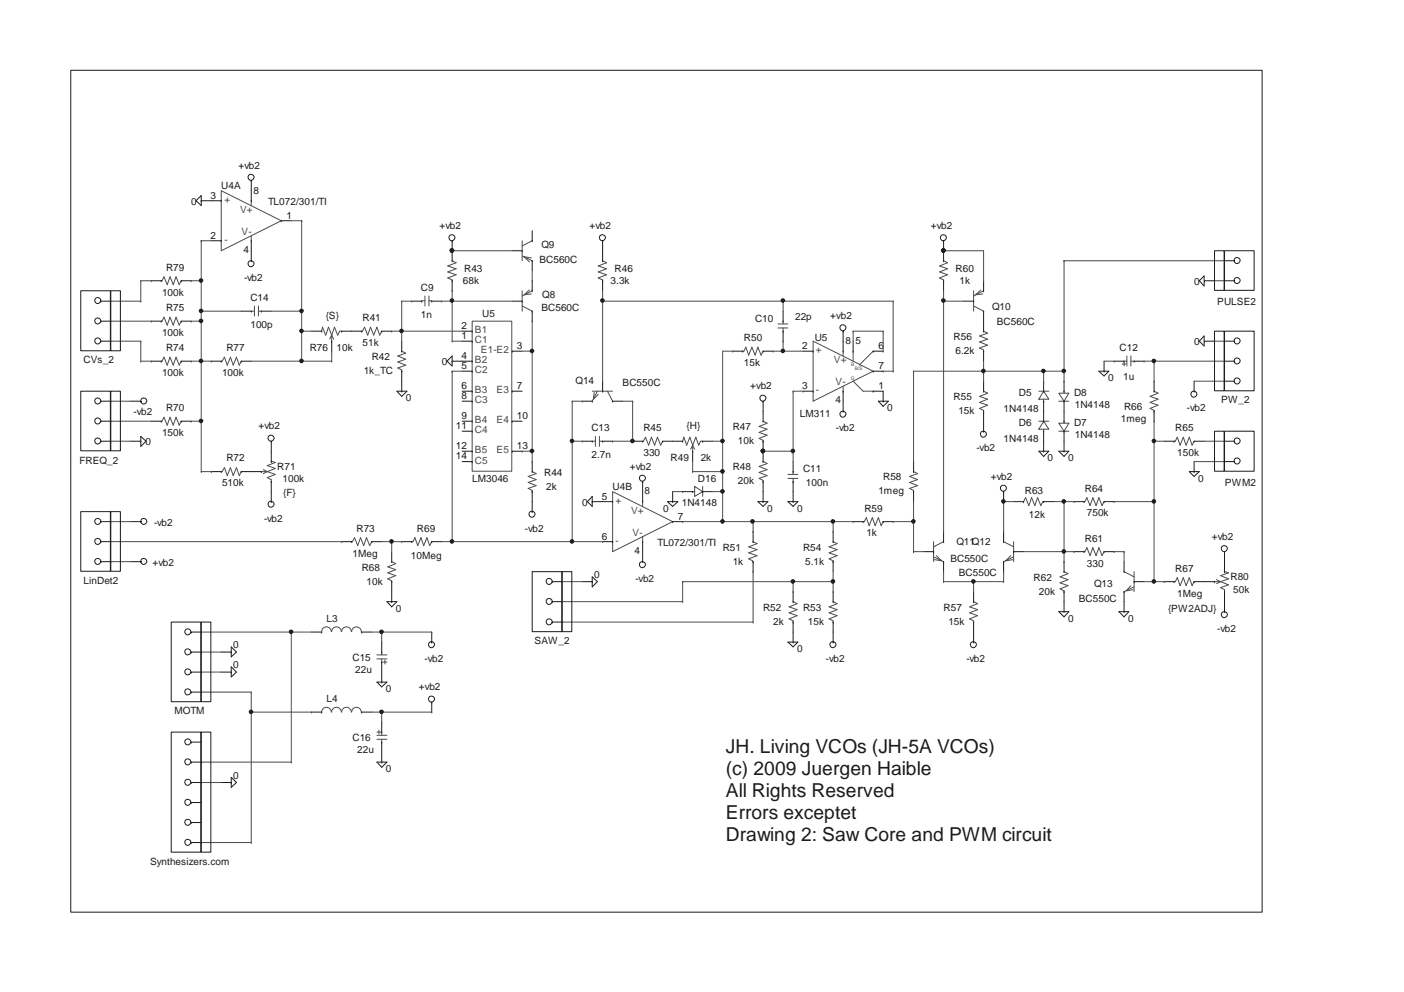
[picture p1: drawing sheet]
<svg xmlns="http://www.w3.org/2000/svg" width="297mm" height="210mm" viewBox="0 0 297 210" stroke-linecap="round" stroke-linejoin="round" font-family="sans-serif">
<g fill="none" stroke="#1b1b1b" stroke-width=".21">
<path d="M15 14.9h252v178.1h-252zM32 59.4h2.1M34.1 59.4h.1M38.3 59.4h.1M38.3 59.4h2.2M44.7 42.5h2.1M44.7 50.9h2.1M46.8 42.5h.1M46.8 50.9h.1M53.2 42.5h.1M53.2 50.9h.1M53.2 40.4v2.1"/>
<path d="M53.2 50.9v2.2M59.5 46.7h.1M59.5 46.7h2.1M95.7 55.2h.1M95.7 59.4h.1M95.7 53.1v2.1M95.7 59.4v2.1M108.4 53.1h2.1M110.5 53.1h.1M112.6 50.9h.1M112.6 55.2h.1M112.6 48.8v2.1"/>
<path d="M112.6 55.2v2.1M112.6 59.4v2.1M127.5 55.2h.1M127.5 59.4h.1M127.5 53.1v2.1M127.5 59.4v2.1M199.6 55.2h.1M199.6 59.4h.1M199.6 53.1v2.1M199.6 59.4v2.1M208.1 59.4v2.1M32 76.4h2.1"/>
<path d="M32 68h2.1M34.1 76.4h.1M34.1 68h.1M38.3 76.4h.1M38.3 68h.1M38.3 76.4h2.2M38.3 68h2.2M44.7 76.4h2.1M46.8 76.4h.1M51 76.4h.1M51 76.4h2.2M51 65.8h2.2"/>
<path d="M53.2 65.8h.1M55.3 65.8h.1M55.3 65.8h2.1M65.9 70.1h2.2M68.1 70.1h.1M70.2 72.2h.1M70.2 72.2v2.1M72.3 70.1h.1M72.3 70.1h4.2M76.5 70.1h.1M80.8 70.1h.1M80.8 70.1h2.1"/>
<path d="M85 74.3h.1M85 78.5h.1M85 72.2v2.1M85 78.5v4.3M87.1 63.7h2.1M89.2 63.7h.1M91.3 63.7h.1M91.3 63.7h2.2M94.6 76.4l1.1-1.1v2.1zM95.7 76.4h.1M95.7 76.4h4.2M97.8 70.1h2.1"/>
<path d="M97.8 72.2h2.1M97.8 78.5h2.1M99.9 70.1h.1M99.9 72.2h.1M99.9 76.4h.1M99.9 78.5h.1M108.4 74.3h.1M108.4 63.7h2.1M108.4 74.3h2.1M110.5 63.7h.1M112.6 65.8h.1M112.6 61.5h.1"/>
<path d="M112.6 65.8v2.2M155 74.3h2.1M157.1 74.3h.1M161.4 74.3h.1M161.4 74.3h2.2M165.7 70.1h.1M165.7 68h.1M165.7 65.8v2.2M165.7 70.1v2.1M169.9 74.3h2.1M172 74.3h.1M178.4 74.3h.1"/>
<path d="M178.4 72.2v2.1M180.5 74.3h.1M180.5 72.2v2.1M184.7 78.5h.1M184.7 74.3h.1M184.7 78.5h2.1M184.7 74.3h2.1M203.9 63.7h2.1M206 63.7h.1M208.1 70.1h.1M208.1 74.3h.1M208.1 65.8h.1"/>
<path d="M208.1 61.5h.1M208.1 65.8v4.3M208.1 74.3v2.1M235.7 76.4h2.1M237.8 76.4h.1M239.9 76.4h.1M239.9 76.4h2.1M32 89.1h2.1M34.1 89.1h.1M38.3 89.1h.1M38.3 89.1h2.2M44.7 99.8h2.1"/>
<path d="M46.8 99.8h.1M51 99.8h.1M51 99.8h4.3M55.3 99.8h.1M57.4 97.7h.1M57.4 95.5v2.2M84 82.8h2.1l-1.1 1.1zM85 82.8h.1M97.8 82.8h2.1M97.8 84.9h2.1M97.8 89.1h2.1M97.8 91.2h2.1"/>
<path d="M97.8 95.5h2.1M97.8 97.7h2.1M99.9 82.8h.1M99.9 84.9h.1M99.9 89.1h.1M99.9 91.2h.1M99.9 95.5h.1M99.9 97.7h.1M108.4 82.8h.1M108.4 89.1h.1M108.4 95.5h.1M108.4 82.8h2.1"/>
<path d="M108.4 89.1h2.1M108.4 95.5h2.1M112.6 99.8h.1M112.6 97.7v2.1M123.2 84.9h2.1M123.2 93.4h2.1M125.3 93.4h.1M125.3 84.9h.1M127.5 93.4h.1M127.5 82.8h.1M127.5 93.4h2.1M127.5 80.7v2.1"/>
<path d="M129.6 84.9h.1M129.6 84.9h2.1M133.8 93.4h2.2M136 93.4h.1M140.2 93.4h.1M140.2 93.4h4.2M144.4 93.4h.1M146.5 95.5h.1M146.5 95.5v2.2M148.7 93.4h.1M148.7 93.4h2.1M161.4 89.1h.1"/>
<path d="M161.4 93.4h.1M161.4 97.7h.1M161.4 87v2.1M161.4 93.4v4.3M167.8 99.8h.1M167.8 97.7v2.1M169.9 82.8h2.1M172 82.8h.1M178.4 82.8h.1M178.4 82.8v2.1M184.7 82.8h.1M184.7 82.8h2.1v2.1"/>
<path d="M185.8 84.9h2.1l-1.1 1.1zM186.8 84.9h.1M193.3 99.8h.1M193.3 97.7v2.1M208.1 82.8h.1M208.1 87h.1M208.1 80.7v2.1M208.1 87v2.1M220.8 84.9h.1M220.8 82.8h.1M220.8 91.2h.1M220.8 89.1h.1"/>
<path d="M220.8 80.7v2.1M220.8 84.9v4.2M220.8 91.2v2.2M225.1 89.1h.1M225.1 91.2h.1M225.1 82.8h.1M225.1 84.9h.1M225.1 80.7v2.1M225.1 84.9v4.2M225.1 91.2v2.2M244.2 82.8h.1M244.2 87h.1"/>
<path d="M244.2 80.7v2.1M244.2 87v2.1M246.3 93.4h2.1M248.4 93.4h.1M252.6 93.4h.1M252.6 93.4h2.2M57.4 101.9h.1M57.4 101.9v2.1M72.3 114.6h2.1M74.4 114.6h.1M78.6 114.6h.1M78.6 114.6h2.2"/>
<path d="M82.9 118.8h.1M82.9 116.7v2.1M85 114.6h2.1M87.1 114.6h.1M91.3 114.6h.1M91.3 114.6h2.2M112.6 104h.1M112.6 104v2.1M125.3 106.1h.1M125.3 106.1h4.3M125.3 105v2.2l-1-1.1zM127.5 114.6h2.1"/>
<path d="M129.6 106.1h.1M129.6 114.6h.1M136 106.1h.1M136 114.6h.1M136 104v2.1M136 114.6v2.1M142.3 110.4h.1M142.3 110.4h2.1M144.4 104h2.1M146.5 104h.1M148.7 104h.1M148.7 104h2.1"/>
<path d="M159.3 114.6h.1M159.3 118.8h.1M159.3 112.5v2.1M159.3 118.8v2.2M160.3 106.1h2.2l-1.1 1.1zM161.4 101.9h.1M161.4 106.1h.1M161.4 101.9v4.2M166.7 106.1h2.1l-1 1.1zM167.8 101.9h.1M167.8 106.1h.1M167.8 101.9v4.2"/>
<path d="M176.3 114.6h.1M176.3 118.8h.1M176.3 112.5v2.1M176.3 118.8v2.2M180.5 110.4h2.1M182.6 110.4h.1M186.8 110.4h.1M186.8 110.4h2.2M193.3 104h.1M193.3 104v2.1M195.4 116.7h2.1M197.5 116.7h.1"/>
<path d="M199.6 114.6h.1M199.6 118.8h.1M199.6 112.5v2.1M199.6 118.8v2.2M212.3 114.6h.1M212.3 118.8h.1M212.3 112.5v2.1M212.3 118.8v2.2M214.4 116.7h.1M214.4 116.7h2.2M214.4 106.1h2.2M216.6 106.1h.1"/>
<path d="M220.8 106.1h.1M220.8 106.1h2.2M225.1 118.8v2.2M227.2 116.7h2.1M227.2 106.1h2.1M229.3 116.7h.1M229.3 106.1h.1M233.6 116.7h.1M233.6 106.1h.1M233.6 116.7h2.1M233.6 106.1h2.1M237.8 118.8v2.2"/>
<path d="M259.1 118.8v2.2M65.9 133.7h2.2M68.1 133.7h.1M76.5 133.7h.1M76.5 133.7h2.1M80.8 138h.1M80.8 135.9v2.1M82.9 123.1h.1M82.9 123.1v2.1M123.2 123.1h2.1M125.3 123.1h.1M125.3 122.1l1.1 1-1.1 1.1z"/>
<path d="M167.8 127.3h.1M167.8 131.6h.1M167.8 125.2v2.1M167.8 131.6v2.1M176.3 127.3h.1M176.3 131.6h.1M176.3 125.2v2.1M176.3 131.6v2.1M206 127.3h.1M206 131.6h.1M206 125.2v2.1M206 131.6v2.1"/>
<path d="M225.1 121h.1M225.1 125.2h.1M225.1 125.2v2.1M237.8 121h.1M237.8 125.2h.1M237.8 125.2v2.1M239.9 123.1h.1M239.9 123.1h2.1M246.3 123.1h2.1M248.4 123.1h.1M252.6 123.1h.1M252.6 123.1h4.3"/>
<path d="M256.9 123.1h.1M259.1 121h.1M259.1 125.2h.1M259.1 125.2v2.1M65.9 150.7h2.2M68.1 150.7h.1M76.5 150.7h.1M76.5 150.7h2.1M80.8 140.1h.1M80.8 154.9h.1M80.8 157h.1M80.8 140.1v2.1"/>
<path d="M80.8 152.8v2.1M80.8 157v2.1"/>
<circle cx="116.2" cy="131.6" r=".64"/>
</g>
<g fill="none" stroke="#4b4b4b" stroke-width=".21">
<path d="M34.1 59.4h.2l.4-.8 .7 1.7 .6-1.7 .6 1.7 .6-1.7 .7 1.7 .4-.9M46.8 40.4l12.7 6.3-12.7 6.4zM53.2 42.5v1M53.2 49.9v1M95.7 55.2l.8 .4-1.8 .7 1.8 .6-1.8 .6 1.8 .6-1.8 .7 1 .4v.2M110.5 50.9v4.3M110.5 54.2l2.1 1M112.4 54.6l-1.5-.3 1.1 1.1M112.6 50.9l-2.1 1.1M127.5 55.2l.8 .4-1.7 .7 1.7 .6-1.7 .6 1.7 .6-1.7 .7 .9 .4v.2M199.6 55.2l.9 .4-1.7 .7 1.7 .6-1.7 .6 1.7 .6-1.7 .7 .8 .4v.2M34.1 76.4h.2l.4-.8 .7 1.7 .6-1.7 .6 1.7 .6-1.7 .7 1.7 .4-.9"/>
<path d="M34.1 68h.2l.4-.9 .7 1.7 .6-1.7 .6 1.7 .6-1.7 .7 1.7 .4-.8M46.8 76.4h.2l.5-.8 .6 1.7 .7-1.7 .5 1.7 .7-1.7 .6 1.7 .4-.9M53.2 65.8h.6M53.8 64.7v2.2M54.7 64.7v2.2M54.7 65.8h.6M68.1 70.1l.1-.9 .7 1.7 .6-1.7 .7 1.7M70.2 70.9l.4 .9M70.2 70.9l-.4 .9M70.2 70.9v1.3M72.3 70.1h-.4l-.5 .8-.6-1.7-.6 1.7M76.5 70.1h.2l.4-.9 .7 1.7 .6-1.7 .7 1.7 .6-1.7 .6 1.7 .5-.8"/>
<path d="M85 74.3l.8 .4-1.7 .6 1.7 .7-1.7 .6 1.7 .7-1.7 .6 .9 .4v.2M89.2 63.6h.7M89.9 62.6v2.1M90.7 62.6v2.1M90.7 63.6h.6M99.9 68h8.4v31.7h-8.4zM110.5 64.7l2.1 1.1M110.5 61.5v4.3M112 61.4l-1.1 1 1.5-.2M112.6 61.5l-2.1 1.1M157.1 74.3h.3l.4-.8 .6 1.7 .7-1.7 .7 1.7 .5-1.7 .7 1.7 .4-.9M164.6 69.4h2.1"/>
<path d="M164.6 68.6h2.1M165.7 68v.6M165.7 69.4v.7M172 72.2l12.7 6.3-12.7 6.4zM178.4 74.3v1M180.5 74.3v2.1M184.7 74.3l-2.9 3M206 64.7l2.1 1.1M206 61.5v4.3M207.5 61.4l-1.1 1 1.5-.2M208.1 70.1l.8 .4-1.6 .6 1.6 .7-1.6 .6 1.6 .6-1.6 .6 .8 .5v.2M208.1 61.5l-2.1 1.1"/>
<path d="M237.4 77h.8M237.8 76.4h.6M237.8 76.6v.8M238.4 75.3v2.1M239.3 75.3v2.1M239.3 76.4h.6M34.1 89.1h.2l.4-.8 .7 1.7 .6-1.7 .6 1.7 .6-1.7 .7 1.7 .4-.9M46.8 99.8h.2l.5-.9 .6 1.7 .7-1.7 .5 1.7 .7-1.7 .6 1.7 .4-.8M55.3 99.8h1.2M55.7 99.4l.8 .4M56.5 99.8l1.7 .6-1.7 .7 .9 .4v.4M56.5 99.8l-.8 .4"/>
<path d="M57.4 97.6l.8 .2-1.7 .7 1.7 .6-1.7 .7M112.6 99.8l.8 .4-1.7 .6 1.7 .7-1.7 .6 1.7 .7-1.7 .5 .9 .5v.2M125.3 93.4h.7M125.3 82.8h4.3M125.7 83l-.2 1.5 1.1-1M126 92.3v2.2M126.4 82.8l-1.1 2.1M126.8 93.4h.7M126.8 92.3v2.2M128.5 82.8l1.1 2.1M136 93.4h.1l.5-.9 .6 1.7 .6-1.7 .7 1.7 .6-1.7 .7 1.7 .4-.8M144.4 93.4l.3-.9 .6 1.7 .7-1.7 .5 1.7"/>
<path d="M146.5 94.2l.5 .9M146.5 94.2l-.4 .9M146.5 94.2v1.3M148.7 93.4h-.5l-.4 .8-.6-1.7-.7 1.7M161.4 89.1l.9 .4-1.7 .7 1.7 .6-1.7 .7 1.7 .6-1.7 .7 .8 .4v.2M161.4 97.6l.9 .5-1.7 .6 1.7 .7-1.7 .6 1.7 .6-1.7 .6 .8 .5v.2M167.8 99.8v.6M178.4 81.8v1M180.5 80.7l2.1 2.1h2.1M193.3 99.8l.8 .4-1.7 .6 1.7 .7-1.7 .6 1.7 .7-1.7 .5 .9 .5v.2M208.1 82.8l.8 .4-1.6 .7 1.6 .6-1.6 .6 1.6 .6-1.6 .7 .8 .4v.2M219.8 82.8h2.1"/>
<path d="M219.8 89.1h2.1M220.8 82.8l1.1 1.7h-2.1zM220.8 89.1l1.1 1.7h-2.1zM220.8 84.5v.4M220.8 90.8v.4M224 89.5h2.1l-1 1.7zM224 83.2h2.1l-1 1.7zM224 91.2h2.1M224 84.9h2.1M225.1 82.8v.4M225.1 89.1v.4M244.2 82.8l.8 .4-1.7 .7 1.7 .6-1.7 .6 1.7 .6-1.7 .7 .9 .4v.2"/>
<path d="M248.4 93.4h.3l.4-.9 .6 1.7 .6-1.7 .6 1.7 .7-1.7 .6 1.7 .4-.8M74.4 114.6h.2l.4-.8 .7 1.7 .6-1.7 .6 1.7 .6-1.7 .7 1.7 .4-.9M82.9 118.8l.8 .5-1.7 .6 1.7 .6-1.7 .7 1.7 .6-1.7 .7 .9 .4v.2M87.1 114.6h.3l.4-.8 .6 1.7 .7-1.7 .5 1.7 .7-1.7 .6 1.7 .4-.9M129.6 104l12.7 6.4-12.7 6.3zM136 106.1v1.1M136 113.5v1.1M146.5 104h.5M147 102.9l1.7 1.1-1.7 1zM148.7 102.9v2.1M159.2 114.6l1 .4-1.8 .7 1.8 .6-1.8 .7 1.8 .6-1.8 .7 .8 .4v.1M166.7 101.2h2.1"/>
<path d="M166.7 100.4h2.1M167.8 101.2v.7M176.3 114.6l.8 .4-1.7 .7 1.7 .6-1.7 .7 1.7 .6-1.7 .7 .9 .4v.1M182.6 110.4h.3l.4-.9 .6 1.7 .7-1.7 .6 1.7 .6-1.7 .6 1.7 .4-.8M197.5 117.8l2.1 1M197.5 114.6v4.2M198.1 117.6l1.1 1.1-1.5-.3M199.6 114.6l-2.1 1.1M212.3 114.6l2.1 1.1M213.9 117.6l-1.1 1.1 1.5-.3M214.4 117.8l-2.1 1M214.4 114.6v4.2"/>
<path d="M216.6 106.1l.4-.8 .7 1.7 .6-1.7 .6 1.7 .6-1.7 .7 1.7 .4-.9h.2M229.3 116.7h.2l.4-.8 .7 1.7 .6-1.7 .7 1.7 .6-1.7 .7 1.7 .4-.9M229.3 106.1h.2l.4-.8 .7 1.7 .6-1.7 .7 1.7 .6-1.7 .7 1.7 .4-.9M68.1 133.7a1.02 1.02 0 0 1 1-1.1 1.02 1.02 0 0 1 1 1.1M70.2 133.7a1.02 1.02 0 0 1 1-1.1 1.02 1.02 0 0 1 1 1.1M72.3 133.7a1.02 1.02 0 0 1 1-1.1 1.02 1.02 0 0 1 1 1.1M74.4 133.7a1.02 1.02 0 0 1 1-1.1 1.02 1.02 0 0 1 1 1.1M79.7 139.4h2.2M79.7 138.6h2.2M80.8 138v.6M80.8 139.4v.7M81.4 139.7v.8"/>
<path d="M167.8 127.3l.8 .4-1.7 .7 1.7 .6-1.7 .7 1.7 .6-1.7 .7 .9 .4v.2M176.3 127.3l.8 .4-1.7 .7 1.7 .6-1.7 .7 1.7 .6-1.7 .7 .9 .4v.2M206 127.3l.8 .4-1.7 .7 1.7 .6-1.7 .7 1.7 .6-1.7 .7 .9 .4v.2M225.1 121l.9 .4-1.7 .7 1.7 .6-1.7 .6 1.7 .6-1.7 .7 .8 .4v.2M237.8 121l2.1 1.1M239.3 123.9l-1.1 1.1 1.6-.2M239.9 124.2l-2.1 1M239.9 121v4.2M248.4 123.1h.3l.4-.9 .6 1.7 .6-1.7 .6 1.7 .7-1.7 .6 1.7 .4-.8M256.9 123.1h1.3M257.4 122.7l.8 .4M258.2 123.1l1.7 .7-1.7 .5 .9 .5v.4"/>
<path d="M258.2 123.1l-.8 .4M259.1 121l.8 .2-1.7 .6 1.7 .7-1.7 .6M68.1 150.7a1.02 1.02 0 0 1 1-1 1.02 1.02 0 0 1 1 1M70.2 150.7a1.02 1.02 0 0 1 1-1 1.02 1.02 0 0 1 1 1M72.3 150.7a1.02 1.02 0 0 1 1-1 1.02 1.02 0 0 1 1 1M74.4 150.7a1.02 1.02 0 0 1 1-1 1.02 1.02 0 0 1 1 1M79.7 155.6h2.2M79.7 156.4h2.2M79.7 154.9h.9M80.2 154.5v.8M80.8 154.9v.7M80.8 156.4v.6"/>
<path d="M81 140.1h.9"/>
</g>
<path d="M116.8 131.6l.1 .1z" fill="#1b1b1b"/>
<g fill="none" stroke="#1b1b1b" stroke-width=".21">
<path d="M116.8 131.6h.1M116.8 131.6h2.1"/>
<circle cx="116.2" cy="127.3" r=".64"/>
</g>
<path d="M116.8 127.3l.1 .1z" fill="#1b1b1b"/>
<g fill="none" stroke="#1b1b1b" stroke-width=".21">
<path d="M254.7 58.4v2.1l-1-1.1zM254.8 59.4h.1M254.8 59.4h2.1M219.8 95.5h2.1l-1.1 1.1zM220.8 95.5h.1M220.8 93.4v2.1M224 95.5h2.1l-1 1.1zM225.1 95.5h.1M225.1 93.4v2.1M116.8 127.3h.1M116.8 127.3h2.1M166.7 135.9h2.1l-1 1z"/>
<path d="M167.8 135.9h.1M167.8 133.7v2.2M224 129.4h2.1l-1 1.1zM225.1 129.4h.1M225.1 127.3v2.1M236.7 129.4h2.1l-1 1.1zM237.8 129.4h.1M237.8 127.3v2.1"/>
<circle cx="261.7" cy="55.1" r=".64"/>
</g>
<path d="M261.2 55.2l.1 .1z" fill="#1b1b1b"/>
<g fill="none" stroke="#1b1b1b" stroke-width=".21">
<path d="M259.1 55.2h2.1M261.2 55.2h.1M251.6 99.8h2.1l-1.1 1zM252.6 99.8h.1M252.6 97.7v2.1"/>
<circle cx="261.7" cy="93.3" r=".64"/>
</g>
<path d="M261.2 93.4h.1z" fill="#1b1b1b"/>
<g fill="none" stroke="#1b1b1b" stroke-width=".21">
<path d="M259.1 93.4h2.1M261.2 93.4h.1"/>
<circle cx="261.7" cy="76.4" r=".64"/>
</g>
<path d="M261.2 76.4l.1 .1z" fill="#1b1b1b"/>
<g fill="none" stroke="#1b1b1b" stroke-width=".21">
<path d="M259.1 76.4h2.1M261.2 76.4h.1"/>
<circle cx="261.7" cy="72.1" r=".64"/>
</g>
<path d="M261.2 72.2l.1 .1z" fill="#1b1b1b"/>
<g fill="none" stroke="#1b1b1b" stroke-width=".21">
<path d="M232.5 78.5h2.1l-1 1.1zM233.6 78.5h.1M233.6 76.4v2.1M254.7 71.1v2.1l-1-1zM254.8 72.2h.1M254.8 72.2h2.1M259.1 72.2h2.1M261.2 72.2h.1M81.9 127.3h2.1l-1.1 1.1zM82.9 127.3h.1M82.9 125.2v2.1"/>
<circle cx="20.7" cy="67.9" r=".64"/>
</g>
<path d="M21.3 68h.1z" fill="#1b1b1b"/>
<g fill="none" stroke="#1b1b1b" stroke-width=".21">
<path d="M21.3 68h.1M21.3 68h2.1"/>
<circle cx="20.7" cy="72.1" r=".64"/>
</g>
<path d="M21.3 72.2l.1 .1z" fill="#1b1b1b"/>
<g fill="none" stroke="#1b1b1b" stroke-width=".21">
<path d="M21.3 72.2h.1M21.3 72.2h2.1"/>
<circle cx="20.7" cy="89.1" r=".64"/>
</g>
<path d="M21.3 89.1l.1 .1z" fill="#1b1b1b"/>
<g fill="none" stroke="#1b1b1b" stroke-width=".21">
<path d="M21.3 89.1h.1M21.3 89.1h2.1"/>
<circle cx="20.7" cy="93.3" r=".64"/>
</g>
<path d="M21.3 93.4h.1z" fill="#1b1b1b"/>
<g fill="none" stroke="#1b1b1b" stroke-width=".21">
<path d="M21.3 93.4h.1M21.3 93.4h2.1M27.7 93.4h2.1M29.8 93.4h.1M29.8 92.3l1.1 1.1-1.1 1.1z"/>
<circle cx="20.7" cy="118.8" r=".64"/>
</g>
<path d="M21.3 118.8l.1 .1z" fill="#1b1b1b"/>
<g fill="none" stroke="#1b1b1b" stroke-width=".21">
<path d="M21.3 118.8h.1M21.3 118.8h2.1"/>
<circle cx="20.7" cy="114.6" r=".64"/>
</g>
<path d="M21.3 114.6l.1 .1z" fill="#1b1b1b"/>
<g fill="none" stroke="#1b1b1b" stroke-width=".21">
<path d="M41.5 42.5l1.1-1.1v2.1zM42.6 42.5h.1M42.6 42.5h2.1M21.3 114.6h.1M21.3 114.6h2.1"/>
<circle cx="39.7" cy="146.4" r=".64"/>
</g>
<path d="M40.5 146.4v.1z" fill="#1b1b1b"/>
<g fill="none" stroke="#1b1b1b" stroke-width=".21">
<path d="M40.5 146.4h.1M40.5 146.4h2.1"/>
<circle cx="39.7" cy="137.9" r=".64"/>
</g>
<path d="M40.5 138v.1z" fill="#1b1b1b"/>
<g fill="none" stroke="#1b1b1b" stroke-width=".21">
<path d="M40.5 138h.1M40.5 138h2.1"/>
<circle cx="39.7" cy="133.7" r=".64"/>
</g>
<path d="M40.5 133.7v.1z" fill="#1b1b1b"/>
<g fill="none" stroke="#1b1b1b" stroke-width=".21">
<path d="M40.5 133.7h.1M40.5 133.7h2.1"/>
<circle cx="39.7" cy="142.2" r=".64"/>
</g>
<path d="M40.5 142.2v.1z" fill="#1b1b1b"/>
<g fill="none" stroke="#1b1b1b" stroke-width=".21">
<path d="M40.5 142.2h.1M40.5 142.2h2.1"/>
<circle cx="39.7" cy="165.5" r=".64"/>
</g>
<path d="M40.5 165.6v.1z" fill="#1b1b1b"/>
<g fill="none" stroke="#1b1b1b" stroke-width=".21">
<path d="M40.5 165.6h.1M40.5 165.6h2.1"/>
<circle cx="39.7" cy="157" r=".64"/>
</g>
<path d="M40.5 157v.1z" fill="#1b1b1b"/>
<g fill="none" stroke="#1b1b1b" stroke-width=".21">
<path d="M46.8 138h2.1M48.9 138h.1M48.9 136.9l1.1 1.1-1.1 1zM40.5 157h.1M40.5 157h2.1M46.8 142.2h2.1M48.9 142.2h.1M48.9 141.1l1.1 1.1-1.1 1zM46.8 165.6h2.1M48.9 165.6h.1M48.9 164.5l1.1 1.1-1.1 1z"/>
<circle cx="39.7" cy="169.8" r=".64"/>
</g>
<path d="M40.5 169.8v.1z" fill="#1b1b1b"/>
<g fill="none" stroke="#1b1b1b" stroke-width=".21">
<path d="M40.5 169.8h.1M40.5 169.8h2.1"/>
<circle cx="39.7" cy="174" r=".64"/>
</g>
<path d="M40.5 174v.1z" fill="#1b1b1b"/>
<g fill="none" stroke="#1b1b1b" stroke-width=".21">
<path d="M40.5 174h.1M40.5 174h2.1"/>
<circle cx="39.7" cy="178.2" r=".64"/>
</g>
<path d="M40.5 178.3v.1z" fill="#1b1b1b"/>
<g fill="none" stroke="#1b1b1b" stroke-width=".21">
<path d="M40.5 178.3h.1M40.5 178.3h2.1"/>
<circle cx="39.7" cy="161.2" r=".64"/>
</g>
<g fill="none" stroke="#1b1b1b" stroke-width=".21">
<path d="M79.7 144.3h2.2l-1.1 1zM80.8 144.3h.1M80.8 142.2v2.1M80.8 159.1v2.2M40.5 161.3h.1M40.5 161.3h2.1M79.7 161.3h2.2l-1.1 1.1zM80.8 161.3h.1"/>
<circle cx="20.7" cy="63.6" r=".64"/>
</g>
<path d="M21.3 63.6l.1 .1z" fill="#1b1b1b"/>
<g fill="none" stroke="#1b1b1b" stroke-width=".21">
<path d="M21.3 63.7h.1M21.3 63.7h2.1"/>
<circle cx="20.7" cy="84.8" r=".64"/>
</g>
<path d="M21.3 84.9l.1 .1z" fill="#1b1b1b"/>
<g fill="none" stroke="#1b1b1b" stroke-width=".21">
<path d="M21.3 84.9h.1M21.3 84.9h2.1"/>
<circle cx="20.7" cy="110.3" r=".64"/>
</g>
<path d="M21.3 110.4l.1 .1z" fill="#1b1b1b"/>
<g fill="none" stroke="#1b1b1b" stroke-width=".21">
<path d="M21.3 110.4h.1M21.3 110.4h2.1"/>
<circle cx="116.2" cy="123" r=".64"/>
</g>
<path d="M116.8 123.1l.1 .1z" fill="#1b1b1b"/>
<g fill="none" stroke="#1b1b1b" stroke-width=".21">
<path d="M116.8 123.1h.1M116.8 123.1h2.1"/>
<circle cx="261.7" cy="59.3" r=".64"/>
</g>
<path d="M261.2 59.4l.1 .1z" fill="#1b1b1b"/>
<g fill="none" stroke="#1b1b1b" stroke-width=".21">
<path d="M259.1 59.4h2.1M261.2 59.4h.1"/>
<circle cx="261.7" cy="80.6" r=".64"/>
</g>
<path d="M261.2 80.7h.1z" fill="#1b1b1b"/>
<g fill="none" stroke="#1b1b1b" stroke-width=".21">
<path d="M259.1 80.7h2.1M261.2 80.7h.1"/>
<circle cx="261.7" cy="97.5" r=".64"/>
</g>
<path d="M261.2 97.6l.1 .1z" fill="#1b1b1b"/>
<g fill="none" stroke="#1b1b1b" stroke-width=".21">
<path d="M259.1 97.7h2.1M261.2 97.7h.1"/>
<circle cx="53.1" cy="37.5" r=".64"/>
</g>
<path d="M53.2 38.2v.1z" fill="#1b1b1b"/>
<g fill="none" stroke="#1b1b1b" stroke-width=".21">
<path d="M53.2 38.2h.1M53.2 38.2v2.2"/>
<circle cx="53.1" cy="55.8" r=".64"/>
</g>
<path d="M53.2 55.2v.1z" fill="#1b1b1b"/>
<g fill="none" stroke="#1b1b1b" stroke-width=".21">
<path d="M53.2 55.2h.1M53.2 53.1v2.1"/>
<circle cx="30.4" cy="84.8" r=".64"/>
</g>
<path d="M29.8 84.9l.1 .1z" fill="#1b1b1b"/>
<g fill="none" stroke="#1b1b1b" stroke-width=".21">
<path d="M27.7 84.9h2.1M29.8 84.9h.1"/>
<circle cx="30.4" cy="110.3" r=".64"/>
</g>
<path d="M29.8 110.4l.1 .1z" fill="#1b1b1b"/>
<g fill="none" stroke="#1b1b1b" stroke-width=".21">
<path d="M27.7 110.4h2.1M29.8 110.4h.1"/>
<circle cx="30.4" cy="118.8" r=".64"/>
</g>
<path d="M29.8 118.8l.1 .1z" fill="#1b1b1b"/>
<g fill="none" stroke="#1b1b1b" stroke-width=".21">
<path d="M27.7 118.8h2.1M29.8 118.8h.1"/>
<circle cx="57.3" cy="92.7" r=".64"/>
</g>
<path d="M57.4 93.4h.1z" fill="#1b1b1b"/>
<g fill="none" stroke="#1b1b1b" stroke-width=".21">
<path d="M57.4 93.4h.1M57.4 93.4v2.1"/>
<circle cx="57.3" cy="106.7" r=".64"/>
</g>
<path d="M57.4 106.1l.1 .1z" fill="#1b1b1b"/>
<g fill="none" stroke="#1b1b1b" stroke-width=".21">
<path d="M57.4 106.1h.1M57.4 104v2.1"/>
<circle cx="91.3" cy="136.4" r=".64"/>
</g>
<path d="M91.3 135.9h.1z" fill="#1b1b1b"/>
<g fill="none" stroke="#1b1b1b" stroke-width=".21">
<path d="M91.3 135.9h.1M91.3 133.7v2.2"/>
<circle cx="91.3" cy="147.9" r=".64"/>
</g>
<path d="M91.3 148.6h.1z" fill="#1b1b1b"/>
<g fill="none" stroke="#1b1b1b" stroke-width=".21">
<path d="M91.3 148.6h.1M91.3 148.6v2.1"/>
<circle cx="95.6" cy="50.3" r=".64"/>
</g>
<path d="M95.7 50.9v.1z" fill="#1b1b1b"/>
<g fill="none" stroke="#1b1b1b" stroke-width=".21">
<path d="M95.7 50.9h.1M95.7 50.9v2.2"/>
<circle cx="127.4" cy="50.3" r=".64"/>
</g>
<path d="M127.5 50.9l.1 .1z" fill="#1b1b1b"/>
<g fill="none" stroke="#1b1b1b" stroke-width=".21">
<path d="M127.5 50.9h.1M127.5 50.9v2.2"/>
<circle cx="199.6" cy="50.3" r=".64"/>
</g>
<path d="M199.6 50.9l.1 .1z" fill="#1b1b1b"/>
<g fill="none" stroke="#1b1b1b" stroke-width=".21">
<path d="M199.6 50.9h.1M199.6 50.9v2.2"/>
<circle cx="178.3" cy="69.3" r=".64"/>
</g>
<path d="M178.4 70.1l.1 .1z" fill="#1b1b1b"/>
<g fill="none" stroke="#1b1b1b" stroke-width=".21">
<path d="M178.4 70.1h.1M178.4 70.1v2.1"/>
<circle cx="178.3" cy="87.6" r=".64"/>
</g>
<path d="M178.4 87l.1 .1z" fill="#1b1b1b"/>
<g fill="none" stroke="#1b1b1b" stroke-width=".21">
<path d="M178.4 87h.1M178.4 84.9v2.1"/>
<circle cx="161.4" cy="84.2" r=".64"/>
</g>
<path d="M161.4 84.9l.1 .1z" fill="#1b1b1b"/>
<g fill="none" stroke="#1b1b1b" stroke-width=".21">
<path d="M161.4 84.9h.1M161.4 84.9v2.1"/>
<circle cx="135.9" cy="101.2" r=".64"/>
</g>
<path d="M136 101.9v.1z" fill="#1b1b1b"/>
<g fill="none" stroke="#1b1b1b" stroke-width=".21">
<path d="M136 101.9h.1M136 101.9v2.1"/>
<circle cx="135.9" cy="119.5" r=".64"/>
</g>
<path d="M136 118.8v.1z" fill="#1b1b1b"/>
<g fill="none" stroke="#1b1b1b" stroke-width=".21">
<path d="M136 118.8h.1M136 116.7v2.1"/>
<circle cx="176.2" cy="136.4" r=".64"/>
</g>
<g fill="none" stroke="#1b1b1b" stroke-width=".21">
<path d="M176.3 135.9h.1M176.3 133.7v2.2"/>
<circle cx="205.9" cy="136.4" r=".64"/>
</g>
<path d="M206 135.9h.1z" fill="#1b1b1b"/>
<g fill="none" stroke="#1b1b1b" stroke-width=".21">
<path d="M206 135.9h.1M206 133.7v2.2"/>
<circle cx="212.3" cy="103.3" r=".64"/>
</g>
<path d="M212.3 104l.1 .1z" fill="#1b1b1b"/>
<g fill="none" stroke="#1b1b1b" stroke-width=".21">
<path d="M212.3 104h.1M212.3 104v2.1"/>
<circle cx="259" cy="116.1" r=".64"/>
</g>
<path d="M259.1 116.7l.1 .1z" fill="#1b1b1b"/>
<g fill="none" stroke="#1b1b1b" stroke-width=".21">
<path d="M259.1 116.7h.1M259.1 116.7v2.1"/>
<circle cx="259" cy="130" r=".64"/>
</g>
<path d="M259.1 129.4l.1 .1z" fill="#1b1b1b"/>
<g fill="none" stroke="#1b1b1b" stroke-width=".21">
<path d="M259.1 129.4h.1M259.1 127.3v2.1"/>
<circle cx="208.1" cy="91.9" r=".64"/>
</g>
<path d="M208.1 91.2l.1 .1z" fill="#1b1b1b"/>
<g fill="none" stroke="#1b1b1b" stroke-width=".21">
<path d="M208.1 91.2h.1M208.1 89.1v2.1"/>
<circle cx="112.5" cy="108.8" r=".64"/>
</g>
<path d="M112.6 108.3h.1z" fill="#1b1b1b"/>
<g fill="none" stroke="#1b1b1b" stroke-width=".21">
<path d="M112.6 108.3h.1M112.6 106.1v2.2"/>
<circle cx="252.6" cy="83.4" r=".64"/>
</g>
<path d="M252.6 82.8l.1 .1z" fill="#1b1b1b"/>
<path d="M252.6 82.8h.1M252.6 80.7v2.1M141.2 106.1h2.2l-1.1 1.1zM142.3 106.1h.1M142.3 104v2.1" fill="none" stroke="#1b1b1b" stroke-width=".21"/>
<g fill="none" stroke="#4b4b4b" stroke-width=".21">
<path d="M29.8 59.4h.1M29.8 59.4h2.2M29.8 59.4v4.3M32 59.4h.1M40.5 59.4h.1M40.5 59.4h2.1M42.6 50.9h.1M42.6 50.9v48.9M42.6 50.9h2.1M61.6 46.7h2.2M63.8 46.7h.1M63.8 46.7v29.7"/>
<path d="M95.7 53.1h.1M95.7 53.1h12.7M112.6 59.4h.1M112.6 57.3v2.1M199.6 53.1h.1M199.6 53.1h8.5v6.3M208.1 59.4h.1M225.1 55.2h.1M225.1 55.2v25.5M225.1 55.2h34M256.9 59.4h2.2M259.1 59.4h.1"/>
<path d="M23.4 63.7h6.4M23.4 72.2h6.4M23.4 68h8.6M29.8 72.2h.1M29.8 76.4h.1M29.8 63.7h.1M29.8 76.4h2.2M29.8 72.2v4.2M32 68h.1M32 76.4h.1M40.5 76.4h.1M40.5 68h.1"/>
<path d="M40.5 76.4h4.2M40.5 68h2.1M42.6 76.4h.1M42.6 65.8h.1M42.6 68h.1M42.6 65.8h8.4M44.7 76.4h.1M53.2 76.4h17M57.4 65.8h6.4M63.8 70.1h.1M63.8 76.4h.1M63.8 65.8h.1"/>
<path d="M63.8 70.1h2.1M70.2 76.4h.1M70.2 74.3h.1M70.2 74.3v2.1M82.9 70.1h.1M82.9 70.1h14.9M85 70.1h.1M85 63.7h.1M85 63.7v8.5M85 63.7h2.1M87.1 63.7h.1M93.5 63.7h.1"/>
<path d="M93.5 63.7h14.9M95.7 61.5h.1M95.7 63.7h.1M95.7 72.2h.1M95.7 78.5h.1M95.7 61.5v10.7M95.7 78.5v36.1M95.7 72.2h2.1M95.7 78.5h2.1M110.5 74.3h2.1M112.6 74.3h.1M112.6 68h.1"/>
<path d="M112.6 68v29.7M127.5 63.7h.1M127.5 63.7h61.5M127.5 61.5v19.2M155 74.3h.1M155 74.3h-2.1v36.1M163.6 74.3h.1M163.6 74.3h6.3M165.7 63.7h.1M165.7 74.3h.1M165.7 72.2h.1M165.7 63.7v2.1"/>
<path d="M165.7 72.2v2.1M180.5 70.1h.1M180.5 70.1h6.3M180.5 70.1v2.1M186.8 70.1h.1M186.8 74.3h.1M186.8 78.5h.1M186.8 70.1v4.2M186.8 78.5h2.2M189 78.5h.1M189 63.7h.1M189 63.7v14.8"/>
<path d="M193.3 78.5h.1M193.3 78.5h31.8M193.3 78.5v19.2M199.6 63.7h.1M199.6 63.7h4.3M199.6 61.5v51M208.1 78.5h.1M208.1 76.4v4.3M220.8 78.5h.1M220.8 78.5v2.2M225.1 78.5h.1M233.6 76.4h2.1"/>
<path d="M235.7 76.4h.1M242 76.4h.1M242 76.4h17.1M244.2 76.4h.1M244.2 76.4v4.3M256.9 72.2h2.2M259.1 72.2h.1M23.4 89.1h.1M23.4 84.9h.1M23.4 93.4h.1M23.4 93.4h4.3M23.4 84.9h4.3"/>
<path d="M23.4 89.1h8.6M40.5 89.1h.1M40.5 89.1h2.1M42.6 99.8h.1M42.6 89.1h.1M42.6 99.8h2.1M44.7 99.8h.1M110.5 95.5h.1M110.5 95.5h2.1M112.6 97.7h.1M121.1 93.4h.1M121.1 84.9h.1"/>
<path d="M121.1 93.4h2.1M121.1 84.9h2.1M121.1 84.9v29.7M123.2 93.4h.1M123.2 84.9h.1M127.5 80.7h.1M129.6 93.4h.1M129.6 93.4h4.2M131.7 84.9h2.1M133.8 84.9h.1M133.8 93.4h.1M133.8 84.9v8.5"/>
<path d="M146.5 99.8h.1M146.5 99.8h6.4M146.5 97.7v2.1M150.8 93.4h2.1M152.9 99.8h.1M152.9 93.4h.1M161.4 95.5h.1M161.4 95.5h6.4M167.8 95.5h.1M167.8 82.8h.1M167.8 82.8h2.1M167.8 82.8v14.9"/>
<path d="M169.9 82.8h.1M208.1 80.7h.1M220.8 80.7h.1M225.1 80.7h.1M244.2 80.7h.1M244.2 93.4h.1M244.2 89.1h.1M244.2 93.4h2.1M244.2 89.1v34M252.6 97.7h6.5M252.6 80.7h6.5M254.8 93.4h4.3"/>
<path d="M259.1 97.7h.1M259.1 93.4h.1M259.1 80.7h.1M23.4 110.4h.1M23.4 118.8h.1M23.4 110.4h4.3M23.4 114.6h48.9M23.4 118.8h4.3M72.3 114.6h.1M80.8 114.6h4.2M82.9 114.6h.1M82.9 114.6v2.1"/>
<path d="M85 114.6h.1M93.5 114.6h34M95.7 114.6h.1M121.1 114.6h.1M127.5 114.6h.1M142.3 104h2.1M144.4 110.4h.1M144.4 104h.1M144.4 110.4h36.1M150.8 104h2.1M152.9 110.4h.1M152.9 104h.1"/>
<path d="M159.3 112.5h.1M159.3 110.4v2.1M176.3 110.4h.1M176.3 112.5h.1M176.3 110.4v2.1M180.5 110.4h.1M189 110.4h.1M189 110.4h4.3M193.3 116.7h.1M193.3 110.4h.1M193.3 116.7h2.1M193.3 106.1v10.6"/>
<path d="M199.6 112.5h.1M212.3 112.5h.1M212.3 106.1h.1M212.3 106.1v6.4M212.3 106.1h2.1M216.6 116.7h10.6M223 106.1h4.2M225.1 106.1h.1M225.1 116.7h.1M225.1 118.8h.1M225.1 106.1v12.7M227.2 106.1h.1"/>
<path d="M227.2 116.7h.1M235.7 116.7h.1M235.7 106.1h.1M235.7 116.7h2.1M235.7 106.1h8.5M237.8 116.7h.1M237.8 116.7v2.1M244.2 106.1h.1M42.6 138h.1M42.6 133.7h23.3M42.6 138h4.2M61.6 133.7h.1"/>
<path d="M61.6 133.7v27.6M78.6 133.7h12.7M80.8 135.9h.1M80.8 133.7h.1M80.8 133.7v2.2M91.3 133.7h.1M118.9 123.1h.1M118.9 131.6h40.4M118.9 123.1h4.3M118.9 127.3h25.5M144.4 123.1h.1M144.4 127.3h.1"/>
<path d="M144.4 123.1h31.9M144.4 123.1v4.2M159.3 121h.1M159.3 131.6h.1M159.3 121v10.6M167.8 123.1h.1M167.8 125.2h.1M167.8 123.1v2.1M176.3 123.1h.1M176.3 125.2h.1M176.3 121v4.2M199.6 123.1h.1"/>
<path d="M199.6 123.1h12.7M199.6 121v2.1M206 125.2h.1M206 123.1h.1M206 123.1v2.1M212.3 123.1h.1M212.3 121h.1M212.3 121v2.1M242 123.1h4.3M244.2 123.1h.1M246.3 123.1h.1M42.6 142.2h.1"/>
<path d="M42.6 146.4h10.6M42.6 142.2h4.2M53.2 146.4h.1M53.2 150.7h.1M53.2 150.7h12.7M53.2 146.4v31.9M65.9 150.7h.1M78.6 150.7h12.7M80.8 150.7h.1M80.8 152.8h.1M80.8 150.7v2.1M91.3 150.7h.1"/>
<path d="M42.6 178.3h.1M42.6 161.3h.1M42.6 165.6h.1M42.6 178.3h10.6M42.6 161.3h19M42.6 165.6h4.2M53.2 178.3h.1M61.6 161.3h.1"/>
</g>
<circle cx="95.6" cy="53" r=".38" fill="#1b1b1b"/>
<circle cx="95.6" cy="53" r=".38" fill="none" stroke="#1b1b1b" stroke-width=".21"/>
<circle cx="161.4" cy="95.4" r=".38" fill="#1b1b1b"/>
<circle cx="161.4" cy="95.4" r=".38" fill="none" stroke="#1b1b1b" stroke-width=".21"/>
<circle cx="199.6" cy="53" r=".38" fill="#1b1b1b"/>
<circle cx="199.6" cy="53" r=".38" fill="none" stroke="#1b1b1b" stroke-width=".21"/>
<circle cx="80.7" cy="150.6" r=".38" fill="#1b1b1b"/>
<circle cx="80.7" cy="150.6" r=".38" fill="none" stroke="#1b1b1b" stroke-width=".21"/>
<circle cx="80.7" cy="133.7" r=".38" fill="#1b1b1b"/>
<circle cx="80.7" cy="133.7" r=".38" fill="none" stroke="#1b1b1b" stroke-width=".21"/>
<circle cx="53.1" cy="150.6" r=".38" fill="#1b1b1b"/>
<circle cx="53.1" cy="150.6" r=".38" fill="none" stroke="#1b1b1b" stroke-width=".21"/>
<circle cx="61.6" cy="133.7" r=".38" fill="#1b1b1b"/>
<circle cx="61.6" cy="133.7" r=".38" fill="none" stroke="#1b1b1b" stroke-width=".21"/>
<circle cx="85" cy="70" r=".38" fill="#1b1b1b"/>
<circle cx="85" cy="70" r=".38" fill="none" stroke="#1b1b1b" stroke-width=".21"/>
<circle cx="95.6" cy="63.6" r=".38" fill="#1b1b1b"/>
<circle cx="95.6" cy="63.6" r=".38" fill="none" stroke="#1b1b1b" stroke-width=".21"/>
<circle cx="95.6" cy="53" r=".38" fill="#1b1b1b"/>
<circle cx="95.6" cy="53" r=".38" fill="none" stroke="#1b1b1b" stroke-width=".21"/>
<circle cx="95.6" cy="53" r=".38" fill="#1b1b1b"/>
<circle cx="95.6" cy="53" r=".38" fill="none" stroke="#1b1b1b" stroke-width=".21"/>
<circle cx="112.6" cy="74.3" r=".38" fill="#1b1b1b"/>
<circle cx="112.6" cy="74.3" r=".38" fill="none" stroke="#1b1b1b" stroke-width=".21"/>
<circle cx="112.6" cy="95.4" r=".38" fill="#1b1b1b"/>
<circle cx="112.6" cy="95.4" r=".38" fill="none" stroke="#1b1b1b" stroke-width=".21"/>
<circle cx="133.8" cy="93.3" r=".38" fill="#1b1b1b"/>
<circle cx="133.8" cy="93.3" r=".38" fill="none" stroke="#1b1b1b" stroke-width=".21"/>
<circle cx="165.6" cy="63.6" r=".38" fill="#1b1b1b"/>
<circle cx="165.6" cy="63.6" r=".38" fill="none" stroke="#1b1b1b" stroke-width=".21"/>
<circle cx="127.5" cy="63.6" r=".38" fill="#1b1b1b"/>
<circle cx="127.5" cy="63.6" r=".38" fill="none" stroke="#1b1b1b" stroke-width=".21"/>
<circle cx="165.6" cy="74.3" r=".38" fill="#1b1b1b"/>
<circle cx="165.6" cy="74.3" r=".38" fill="none" stroke="#1b1b1b" stroke-width=".21"/>
<circle cx="161.4" cy="95.4" r=".38" fill="#1b1b1b"/>
<circle cx="161.4" cy="95.4" r=".38" fill="none" stroke="#1b1b1b" stroke-width=".21"/>
<circle cx="161.4" cy="95.4" r=".38" fill="#1b1b1b"/>
<circle cx="161.4" cy="95.4" r=".38" fill="none" stroke="#1b1b1b" stroke-width=".21"/>
<circle cx="167.8" cy="95.4" r=".38" fill="#1b1b1b"/>
<circle cx="167.8" cy="95.4" r=".38" fill="none" stroke="#1b1b1b" stroke-width=".21"/>
<circle cx="167.8" cy="123" r=".38" fill="#1b1b1b"/>
<circle cx="167.8" cy="123" r=".38" fill="none" stroke="#1b1b1b" stroke-width=".21"/>
<circle cx="176.2" cy="123" r=".38" fill="#1b1b1b"/>
<circle cx="176.2" cy="123" r=".38" fill="none" stroke="#1b1b1b" stroke-width=".21"/>
<circle cx="199.6" cy="63.6" r=".38" fill="#1b1b1b"/>
<circle cx="199.6" cy="63.6" r=".38" fill="none" stroke="#1b1b1b" stroke-width=".21"/>
<circle cx="205.9" cy="123" r=".38" fill="#1b1b1b"/>
<circle cx="205.9" cy="123" r=".38" fill="none" stroke="#1b1b1b" stroke-width=".21"/>
<circle cx="152.9" cy="110.3" r=".38" fill="#1b1b1b"/>
<circle cx="152.9" cy="110.3" r=".38" fill="none" stroke="#1b1b1b" stroke-width=".21"/>
<circle cx="152.9" cy="99.7" r=".38" fill="#1b1b1b"/>
<circle cx="152.9" cy="99.7" r=".38" fill="none" stroke="#1b1b1b" stroke-width=".21"/>
<circle cx="152.9" cy="93.3" r=".38" fill="#1b1b1b"/>
<circle cx="152.9" cy="93.3" r=".38" fill="none" stroke="#1b1b1b" stroke-width=".21"/>
<circle cx="159.2" cy="110.3" r=".38" fill="#1b1b1b"/>
<circle cx="159.2" cy="110.3" r=".38" fill="none" stroke="#1b1b1b" stroke-width=".21"/>
<circle cx="176.2" cy="110.3" r=".38" fill="#1b1b1b"/>
<circle cx="176.2" cy="110.3" r=".38" fill="none" stroke="#1b1b1b" stroke-width=".21"/>
<circle cx="193.2" cy="110.3" r=".38" fill="#1b1b1b"/>
<circle cx="193.2" cy="110.3" r=".38" fill="none" stroke="#1b1b1b" stroke-width=".21"/>
<circle cx="199.6" cy="53" r=".38" fill="#1b1b1b"/>
<circle cx="199.6" cy="53" r=".38" fill="none" stroke="#1b1b1b" stroke-width=".21"/>
<circle cx="199.6" cy="53" r=".38" fill="#1b1b1b"/>
<circle cx="199.6" cy="53" r=".38" fill="none" stroke="#1b1b1b" stroke-width=".21"/>
<circle cx="212.3" cy="106.1" r=".38" fill="#1b1b1b"/>
<circle cx="212.3" cy="106.1" r=".38" fill="none" stroke="#1b1b1b" stroke-width=".21"/>
<circle cx="225.1" cy="106.1" r=".38" fill="#1b1b1b"/>
<circle cx="225.1" cy="106.1" r=".38" fill="none" stroke="#1b1b1b" stroke-width=".21"/>
<circle cx="225.1" cy="116.7" r=".38" fill="#1b1b1b"/>
<circle cx="225.1" cy="116.7" r=".38" fill="none" stroke="#1b1b1b" stroke-width=".21"/>
<circle cx="220.8" cy="78.5" r=".38" fill="#1b1b1b"/>
<circle cx="220.8" cy="78.5" r=".38" fill="none" stroke="#1b1b1b" stroke-width=".21"/>
<circle cx="208.1" cy="78.5" r=".38" fill="#1b1b1b"/>
<circle cx="208.1" cy="78.5" r=".38" fill="none" stroke="#1b1b1b" stroke-width=".21"/>
<circle cx="225.1" cy="78.5" r=".38" fill="#1b1b1b"/>
<circle cx="225.1" cy="78.5" r=".38" fill="none" stroke="#1b1b1b" stroke-width=".21"/>
<circle cx="244.1" cy="76.4" r=".38" fill="#1b1b1b"/>
<circle cx="244.1" cy="76.4" r=".38" fill="none" stroke="#1b1b1b" stroke-width=".21"/>
<circle cx="244.1" cy="106.1" r=".38" fill="#1b1b1b"/>
<circle cx="244.1" cy="106.1" r=".38" fill="none" stroke="#1b1b1b" stroke-width=".21"/>
<circle cx="244.1" cy="93.3" r=".38" fill="#1b1b1b"/>
<circle cx="244.1" cy="93.3" r=".38" fill="none" stroke="#1b1b1b" stroke-width=".21"/>
<circle cx="244.1" cy="123" r=".38" fill="#1b1b1b"/>
<circle cx="244.1" cy="123" r=".38" fill="none" stroke="#1b1b1b" stroke-width=".21"/>
<circle cx="121" cy="114.6" r=".38" fill="#1b1b1b"/>
<circle cx="121" cy="114.6" r=".38" fill="none" stroke="#1b1b1b" stroke-width=".21"/>
<circle cx="121" cy="93.3" r=".38" fill="#1b1b1b"/>
<circle cx="121" cy="93.3" r=".38" fill="none" stroke="#1b1b1b" stroke-width=".21"/>
<circle cx="95.6" cy="114.6" r=".38" fill="#1b1b1b"/>
<circle cx="95.6" cy="114.6" r=".38" fill="none" stroke="#1b1b1b" stroke-width=".21"/>
<circle cx="82.8" cy="114.6" r=".38" fill="#1b1b1b"/>
<circle cx="82.8" cy="114.6" r=".38" fill="none" stroke="#1b1b1b" stroke-width=".21"/>
<circle cx="63.8" cy="70" r=".38" fill="#1b1b1b"/>
<circle cx="63.8" cy="70" r=".38" fill="none" stroke="#1b1b1b" stroke-width=".21"/>
<circle cx="63.8" cy="76.4" r=".38" fill="#1b1b1b"/>
<circle cx="63.8" cy="76.4" r=".38" fill="none" stroke="#1b1b1b" stroke-width=".21"/>
<circle cx="63.8" cy="65.8" r=".38" fill="#1b1b1b"/>
<circle cx="63.8" cy="65.8" r=".38" fill="none" stroke="#1b1b1b" stroke-width=".21"/>
<circle cx="42.5" cy="89.1" r=".38" fill="#1b1b1b"/>
<circle cx="42.5" cy="89.1" r=".38" fill="none" stroke="#1b1b1b" stroke-width=".21"/>
<circle cx="42.5" cy="76.4" r=".38" fill="#1b1b1b"/>
<circle cx="42.5" cy="76.4" r=".38" fill="none" stroke="#1b1b1b" stroke-width=".21"/>
<circle cx="42.5" cy="67.9" r=".38" fill="#1b1b1b"/>
<circle cx="42.5" cy="67.9" r=".38" fill="none" stroke="#1b1b1b" stroke-width=".21"/>
<circle cx="42.5" cy="59.4" r=".38" fill="#1b1b1b"/>
<circle cx="42.5" cy="59.4" r=".38" fill="none" stroke="#1b1b1b" stroke-width=".21"/>
<circle cx="42.5" cy="65.8" r=".38" fill="#1b1b1b"/>
<circle cx="42.5" cy="65.8" r=".38" fill="none" stroke="#1b1b1b" stroke-width=".21"/>
<circle cx="152.9" cy="104" r=".38" fill="#1b1b1b"/>
<g fill="none" stroke="#1b1b1b" stroke-width=".21">
<path d="M256.9 53.1h2.1v8.3h-2.1zM259.1 53.1h6.2v8.3h-6.2zM17.1 61.5h6.3v12.7h-6.3zM23.4 61.5h2.1v12.7h-2.1zM256.9 70.1h2.1v12.6h-2.1zM259.1 70.1h6.2v12.6h-6.2zM17.1 82.8h6.3v12.6h-6.3zM23.4 82.8h2.1v12.6h-2.1zM256.9 91.2h2.1v8.5h-2.1zM259.1 91.2h6.2v8.5h-6.2zM17.1 108.3h6.3v12.6h-6.3zM23.4 108.3h2.1v12.6h-2.1z"/>
<path d="M36.2 131.6h6.3v16.9h-6.3zM42.6 131.6h2v16.9h-2zM112.6 121h6.3v12.7h-6.3zM118.9 121h2.1v12.7h-2.1zM36.2 154.9h6.3v25.4h-6.3zM42.6 154.9h2v25.4h-2z"/>
<circle cx="152.9" cy="104" r=".38"/>
</g>
<g font-size="4.1" fill="#1b1b1b">
<text x="153.6" y="159.4">JH. Living VCOs (JH-5A VCOs)</text>
<text x="153.6" y="164.1">(c) 2009 Juergen Haible</text>
<text x="153.6" y="168.7">All Rights Reserved</text>
<text x="153.6" y="173.4">Errors exceptet</text>
<text x="153.6" y="178">Drawing 2: Saw Core and PWM circuit</text>
</g>
<g font-size="2.1" fill="#1b1b1b">
<text x="50.4" y="35.7">+vb2</text>
<text x="46.8" y="39.9">U4A</text>
<text x="53.7" y="40.9">8</text>
<text x="40.5" y="43.3">0</text>
<text x="44.5" y="42.1">3</text>
<text x="56.7" y="43.3">TL072/301/TI</text>
<text x="60.6" y="46.3">1</text>
<text x="44.5" y="50.5">2</text>
<text x="51.5" y="53.5">4</text>
<text x="93" y="48.4">+vb2</text>
<text x="114.5" y="52.5">Q9</text>
<text x="124.7" y="48.4">+vb2</text>
<text x="196.9" y="48.4">+vb2</text>
<text x="35.1" y="57.3">R79</text>
<text x="51.6" y="59.4">-vb2</text>
<text x="98.2" y="57.5">R43</text>
<text x="114.1" y="55.6">BC560C</text>
<text x="130" y="57.5">R46</text>
<text x="202.2" y="57.5">R60</text>
<text x="34.3" y="62.6">100k</text>
<text x="35.1" y="65.8">R75</text>
<text x="53" y="63.6">C14</text>
<text x="89.1" y="61.5">C9</text>
<text x="97.9" y="60.1">68k</text>
<text x="114.5" y="65.8">BC560C</text>
<text x="114.7" y="63">Q8</text>
<text x="129.2" y="60.1">3.3k</text>
<text x="203" y="60.1">1k</text>
<text x="209.9" y="65.6">Q10</text>
<text x="252.6" y="60.3">0</text>
<text x="257.5" y="64.5">PULSE2</text>
<text x="34.3" y="71.1">100k</text>
<text x="53" y="69.4">100p</text>
<text x="68.9" y="67.5">{S}</text>
<text x="76.7" y="68">R41</text>
<text x="89.1" y="67.3">1n</text>
<text x="97.6" y="69.7">2</text>
<text x="97.6" y="71.8">1</text>
<text x="102" y="67.1">U5</text>
<text x="159.8" y="68.1">C10</text>
<text x="168.2" y="67.7">22p</text>
<text x="175.7" y="67.5">+vb2</text>
<text x="201.7" y="71.9">R56</text>
<text x="210.9" y="68.8">BC560C</text>
<text x="17.7" y="76.8">CVs_2</text>
<text x="35.1" y="74.3">R74</text>
<text x="47.9" y="74.3">R77</text>
<text x="65.5" y="74.3">R76</text>
<text x="71.2" y="74.3">10k</text>
<text x="76.7" y="73.2">51k</text>
<text x="78.6" y="76.2">R42</text>
<text x="93.5" y="77.3">0</text>
<text x="97.6" y="76">4</text>
<text x="109.4" y="73.9">3</text>
<text x="157.4" y="77.4">15k</text>
<text x="157.4" y="72.2">R50</text>
<text x="169.7" y="73.9">2</text>
<text x="172.4" y="72.2">U5</text>
<text x="178.9" y="72.8">8</text>
<text x="181" y="72.8">5</text>
<text x="185.8" y="73.9">6</text>
<text x="202.2" y="74.9">6.2k</text>
<text x="236.9" y="74.3">C12</text>
<text x="252.6" y="73">0</text>
<text x="34.3" y="79.6">100k</text>
<text x="47" y="79.6">100k</text>
<text x="76.9" y="79.1">1k_TC</text>
<text x="97.6" y="78.1">5</text>
<text x="97.6" y="82.4">6</text>
<text x="109.4" y="82.4">7</text>
<text x="121.7" y="81.3">Q14</text>
<text x="131.7" y="81.8">BC550C</text>
<text x="158.7" y="82.4">+vb2</text>
<text x="169.7" y="82.4">3</text>
<text x="185.8" y="78.1">7</text>
<text x="185.8" y="82.4">1</text>
<text x="215.5" y="83.9">D5</text>
<text x="227.2" y="83.9">D8</text>
<text x="234.4" y="80.7">0</text>
<text x="237.6" y="80.4">1u</text>
<text x="28.3" y="87.9">-vb2</text>
<text x="35.1" y="87">R70</text>
<text x="85.8" y="84.9">0</text>
<text x="97.6" y="84.5">8</text>
<text x="97.6" y="88.7">9</text>
<text x="109.4" y="88.7">10</text>
<text x="169.2" y="88.3">LM311</text>
<text x="176.8" y="85.3">4</text>
<text x="187.7" y="87">0</text>
<text x="201.7" y="84.7">R55</text>
<text x="202.8" y="87.7">15k</text>
<text x="212.3" y="87.3">1N4148</text>
<text x="227.4" y="86.4">1N4148</text>
<text x="237.1" y="89.4">1meg</text>
<text x="237.8" y="86.8">R66</text>
<text x="251.1" y="87">-vb2</text>
<text x="258.4" y="85.3">PW_2</text>
<text x="30.8" y="94.2">0</text>
<text x="34.3" y="92.3">150k</text>
<text x="54.7" y="90.8">+vb2</text>
<text x="96.4" y="90.8">11</text>
<text x="96.4" y="95.1">12</text>
<text x="109.4" y="95.1">13</text>
<text x="125.1" y="91.2">C13</text>
<text x="136.1" y="91.2">R45</text>
<text x="145.3" y="90.8">{H}</text>
<text x="155" y="91.1">R47</text>
<text x="156.1" y="94">10k</text>
<text x="176.9" y="91.2">-vb2</text>
<text x="206.6" y="95.5">-vb2</text>
<text x="212.3" y="93.6">1N4148</text>
<text x="215.5" y="90.2">D6</text>
<text x="227.2" y="90.2">D7</text>
<text x="227.4" y="92.8">1N4148</text>
<text x="248.7" y="91.2">R65</text>
<text x="16.8" y="98.1">FREQ_2</text>
<text x="47.9" y="97.6">R72</text>
<text x="58.7" y="99.4">R71</text>
<text x="96.4" y="97.2">14</text>
<text x="99.9" y="101.9">LM3046</text>
<text x="115.1" y="100.8">R44</text>
<text x="125.1" y="97">2.7n</text>
<text x="133.3" y="99.4">+vb2</text>
<text x="136.1" y="96.6">330</text>
<text x="141.9" y="97.6">R49</text>
<text x="147.6" y="101.9">D16</text>
<text x="148.2" y="97.6">2k</text>
<text x="155" y="99.5">R48</text>
<text x="169.9" y="100">C11</text>
<text x="186.8" y="101.7">R58</text>
<text x="209.6" y="101.5">+vb2</text>
<text x="221.6" y="97.6">0</text>
<text x="226" y="97.6">0</text>
<text x="249.1" y="96.6">150k</text>
<text x="253.5" y="101.9">0</text>
<text x="47" y="102.9">510k</text>
<text x="59.8" y="102.1">100k</text>
<text x="59.9" y="104.9">{F}</text>
<text x="115.6" y="103.8">2k</text>
<text x="123.2" y="107">0</text>
<text x="127.3" y="105.7">5</text>
<text x="129.6" y="103.6">U4B</text>
<text x="136.4" y="104.6">8</text>
<text x="144.3" y="107.2">1N4148</text>
<text x="156.1" y="102.5">20k</text>
<text x="170.5" y="102.9">100n</text>
<text x="185.8" y="104.6">1meg</text>
<text x="216.8" y="104.4">R63</text>
<text x="229.5" y="104">R64</text>
<text x="259.2" y="102.8">PWM2</text>
<text x="32.6" y="111.2">-vb2</text>
<text x="55.9" y="110.4">-vb2</text>
<text x="75.4" y="112.5">R73</text>
<text x="88.2" y="112.5">R69</text>
<text x="111.1" y="112.5">-vb2</text>
<text x="140.3" y="108.3">0</text>
<text x="143.4" y="110">7</text>
<text x="162.3" y="108.3">0</text>
<text x="168.6" y="108.3">0</text>
<text x="182.9" y="108.3">R59</text>
<text x="183.3" y="113.5">1k</text>
<text x="217.7" y="109.7">12k</text>
<text x="229.9" y="109.3">750k</text>
<text x="32.2" y="119.7">+vb2</text>
<text x="74.6" y="117.8">1Meg</text>
<text x="86.9" y="118.3">10Meg</text>
<text x="127.3" y="114.2">6</text>
<text x="134.3" y="117.1">4</text>
<text x="139.1" y="115.5">TL072/301/TI</text>
<text x="152.9" y="116.6">R51</text>
<text x="155" y="119.5">1k</text>
<text x="169.9" y="116.6">R54</text>
<text x="170.3" y="119.5">5.1k</text>
<text x="201.1" y="118.8">BC550C</text>
<text x="202.3" y="115.3">Q11Q12</text>
<text x="229.5" y="114.6">R61</text>
<text x="229.9" y="119.9">330</text>
<text x="256.4" y="114.2">+vb2</text>
<text x="17.7" y="123.5">LinDet2</text>
<text x="76.5" y="120.8">R68</text>
<text x="77.5" y="123.8">10k</text>
<text x="125.7" y="122.2">0</text>
<text x="134.4" y="123.1">-vb2</text>
<text x="202.8" y="121.8">BC550C</text>
<text x="218.7" y="122.9">R62</text>
<text x="219.8" y="125.9">20k</text>
<text x="231.5" y="124.2">Q13</text>
<text x="248.7" y="121">R67</text>
<text x="260.3" y="122.7">R80</text>
<text x="260.9" y="125.4">50k</text>
<text x="69.1" y="131.6">L3</text>
<text x="83.7" y="129.4">0</text>
<text x="161.4" y="129.3">R52</text>
<text x="169.9" y="129.3">R53</text>
<text x="199.6" y="129.3">R57</text>
<text x="226" y="131.6">0</text>
<text x="228.2" y="127.3">BC550C</text>
<text x="238.7" y="131.6">0</text>
<text x="247.1" y="129.4">{PW2ADJ}</text>
<text x="249.1" y="126.3">1Meg</text>
<text x="49.3" y="137.1">0</text>
<text x="113.1" y="136.3">SAW_2</text>
<text x="163.6" y="132.2">2k</text>
<text x="168.6" y="138">0</text>
<text x="170.9" y="132.2">15k</text>
<text x="200.6" y="132.2">15k</text>
<text x="257.5" y="133.7">-vb2</text>
<text x="49.3" y="141.4">0</text>
<text x="74.6" y="139.8">C15</text>
<text x="75.2" y="142.4">22u</text>
<text x="89.8" y="140.1">-vb2</text>
<text x="174.7" y="140.1">-vb2</text>
<text x="204.5" y="140.1">-vb2</text>
<text x="69.1" y="148.6">L4</text>
<text x="81.6" y="146.4">0</text>
<text x="88.6" y="146">+vb2</text>
<text x="36.9" y="151.1">MOTM</text>
<text x="74.6" y="156.9">C16</text>
<text x="75.6" y="159.4">22u</text>
<text x="49.3" y="164.7">0</text>
<text x="81.6" y="163.4">0</text>
<text x="31.7" y="182.9">Synthesizers.com</text>
</g>
<g font-size="2.1" fill="#4b4b4b">
<text x="47.5" y="42.9">+</text>
<text x="50.8" y="45">V+</text>
<text x="47.5" y="51.4">-</text>
<text x="51.1" y="49.7">V-</text>
<text x="100.5" y="70.5">B1</text>
<text x="100.5" y="72.6">C1</text>
<text x="100.5" y="76.8">B2</text>
<text x="101.8" y="74.7">E1-E2</text>
<text x="172.6" y="74.7">+</text>
<text x="176.4" y="76.8">V+</text>
<text x="100.5" y="79">C2</text>
<text x="100.5" y="83.2">B3</text>
<text x="105.1" y="83.2">E3</text>
<text x="172.6" y="83.2">-</text>
<text x="176.8" y="81.5">V-</text>
<text x="100.5" y="85.3">C3</text>
<text x="100.5" y="89.5">B4</text>
<text x="105.1" y="89.5">E4</text>
<text x="100.5" y="91.7">C4</text>
<text x="100.5" y="95.9">B5</text>
<text x="105.1" y="95.9">E5</text>
<text x="100.5" y="98.1">C5</text>
<text x="130.2" y="106.6">+</text>
<text x="133.5" y="108.7">V+</text>
<text x="133.8" y="113.3">V-</text>
<text x="130.2" y="115">-</text>
</g>
<g font-size="1" fill="#4b4b4b">
<text x="180.1" y="77.4">B</text>
<text x="180" y="80.4">G</text>
<text x="180.8" y="78.3">B/S</text>
</g>
</svg>
